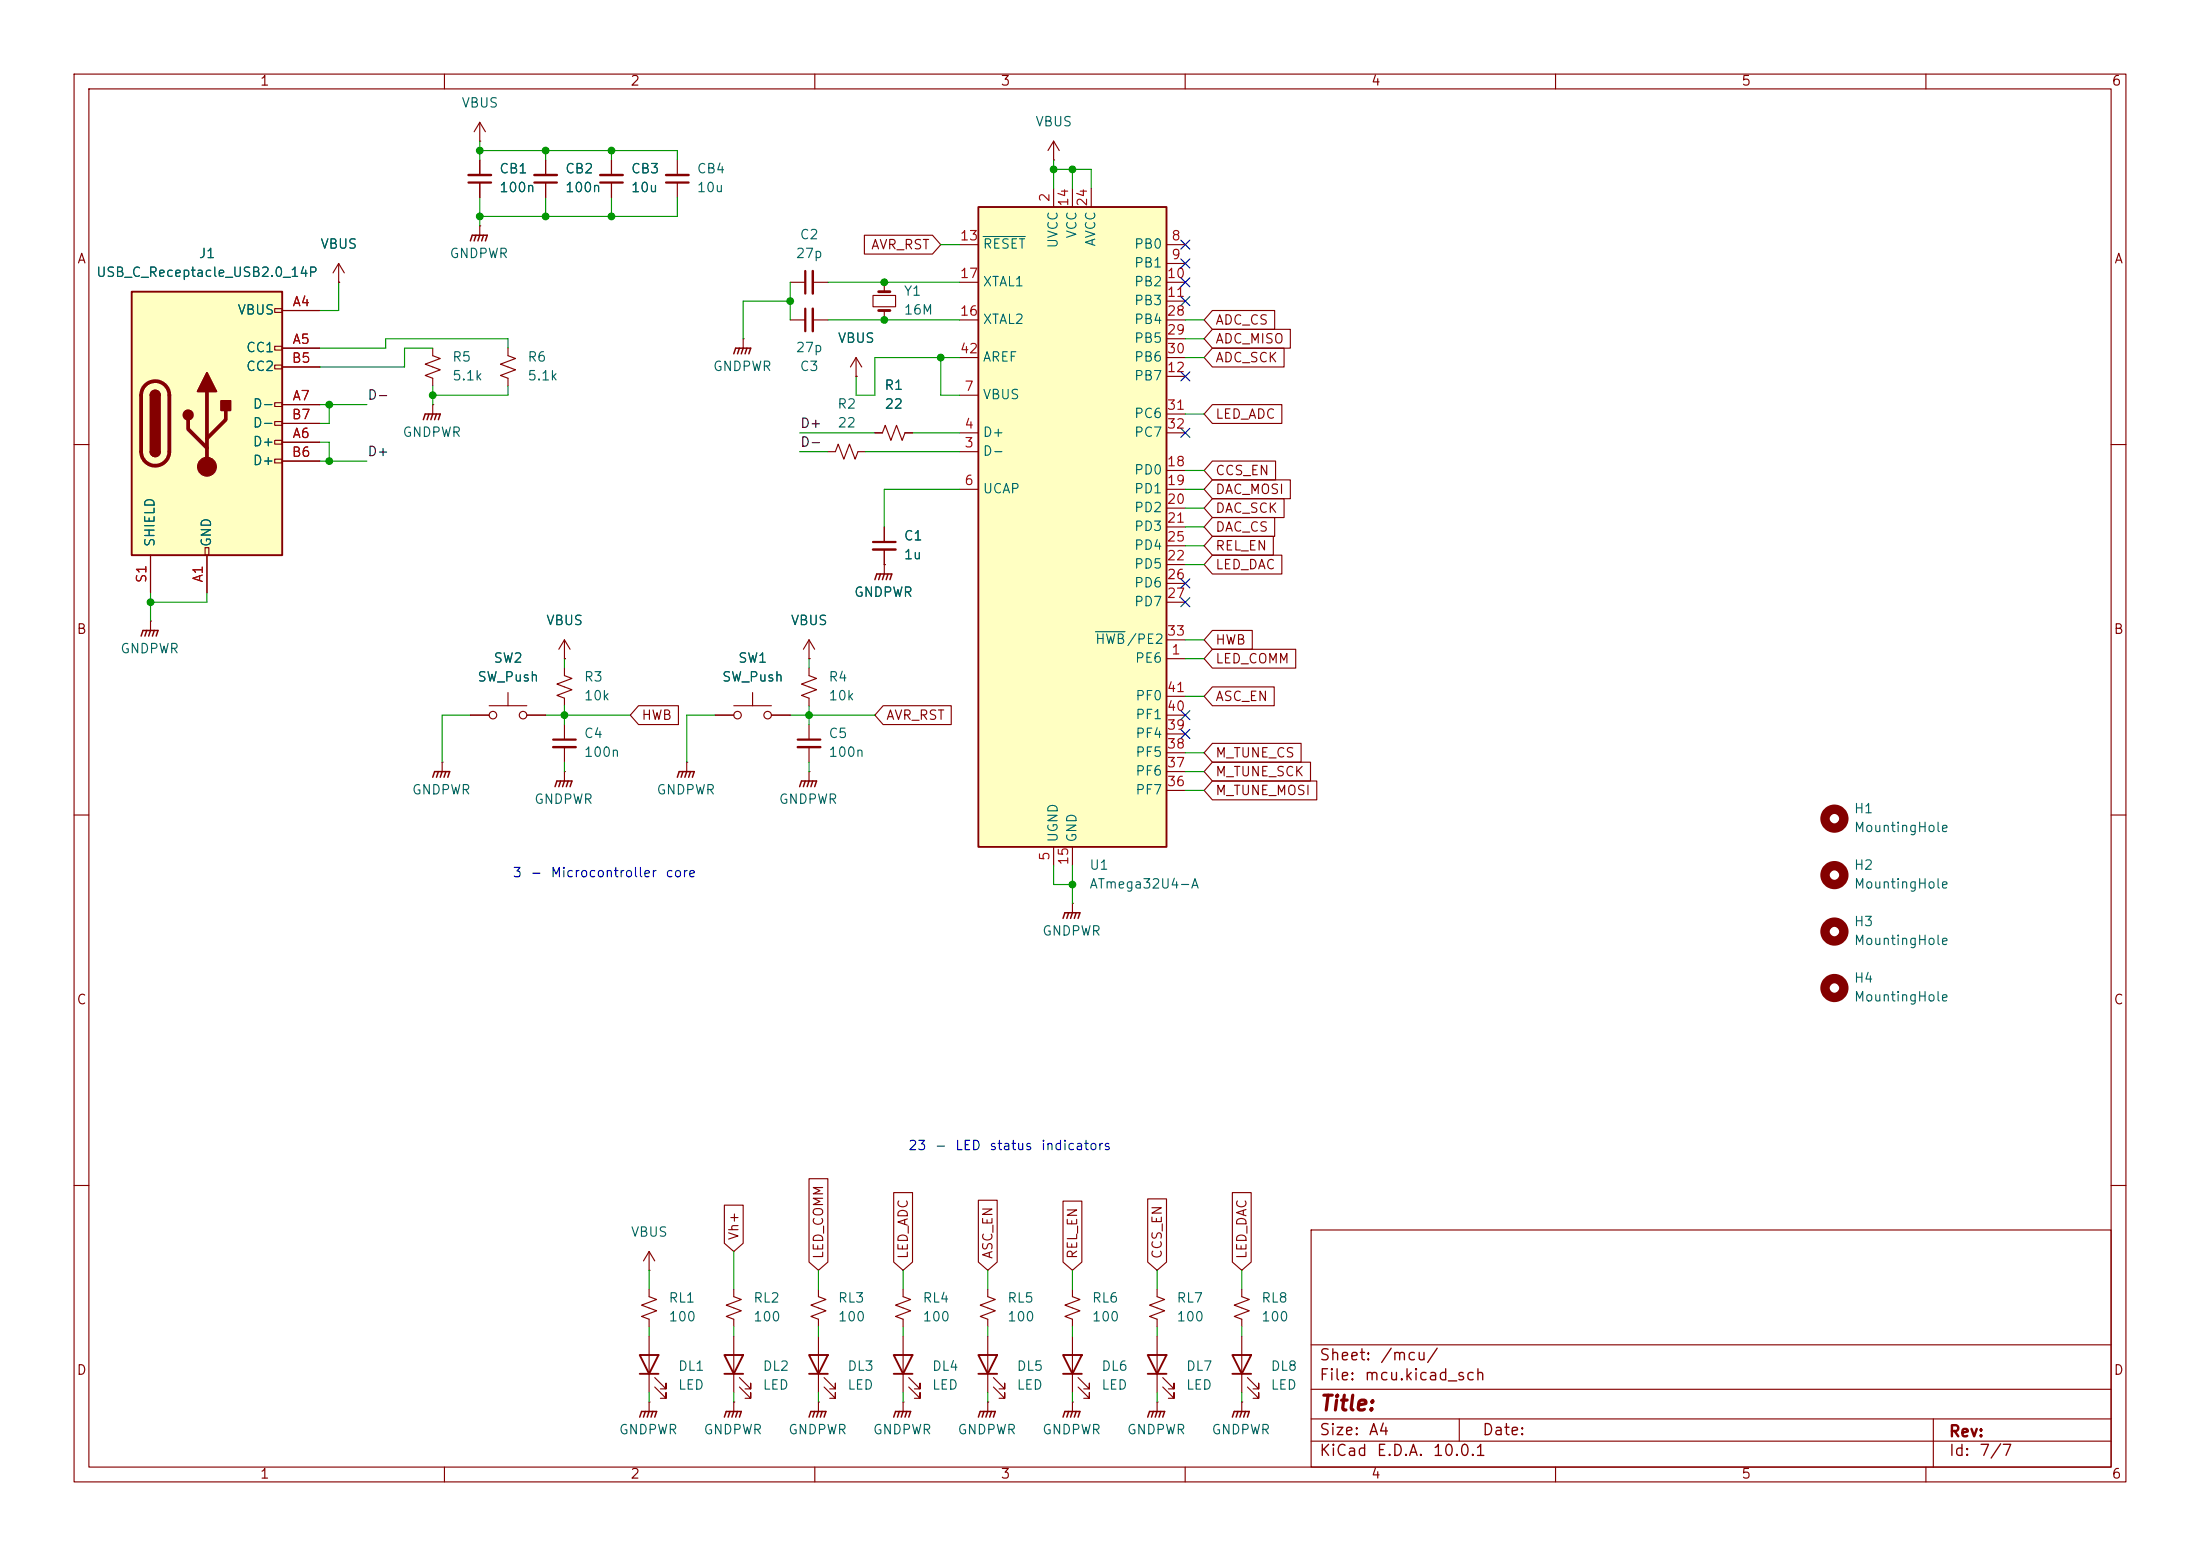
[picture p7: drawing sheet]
<svg xmlns="http://www.w3.org/2000/svg" width="297mm" height="210mm" viewBox="0 0 297 210" stroke-linecap="round" stroke-linejoin="round" font-family="sans-serif">
<g fill="none" stroke="#840000" stroke-width=".15">
<path d="M10 10h277v190h-277zM12 12h273v186h-273zM60 10v2M110 10v2M142.2 19.1l-.7 1.2M142.2 19.1l.8 1.2M142.2 19.1v2.5M160 10v2M210 10v2M260 10v2M45.7 38.1h.1M45.7 35.6l-.7 1.2"/>
<path d="M45.7 35.6l.8 1.2M45.7 35.6v2.5M73.7 21.6v2M73.7 24.6v2.1M82.5 21.6v2M82.5 24.6v2.1M91.4 21.6v2M91.4 24.6v2.1M142.2 21.6h.1M58.4 54.6h.1M58.4 47v1l1 .4-2 .7 2 .8-2 .8 1 .4v1M58.4 54.6v1.3"/>
<path d="M68.6 47v1l1 .4-2 .7 2 .8-2 .8 1 .4v1M10 60h2M119.4 76.2h.1M119.4 76.2v1.3M285 60h2M63.5 96.5h2.5M66 95.3h5.1M68.6 93.5v1.8M71.1 96.5h2.6M76.2 90.2v1l1 .4-2 .7 2 .8-2 .8 1 .3v1.1M76.2 88.9h.1M76.2 86.4v2.5"/>
<path d="M76.2 86.4l-.8 1.2M76.2 86.4l.8 1.2M96.5 96.5h2.6M99.1 95.3h5M101.6 93.5v1.8M104.1 96.5h2.6M109.2 90.2v1l1 .4-2 .7 2 .8-2 .8 1 .3v1.1M109.2 88.9h.1M109.2 86.4v2.5M109.2 86.4l-.7 1.2M109.2 86.4l.8 1.2M10 110h2"/>
<path d="M285 110h2M10 160h2M156.2 174v1l1 .4-2 .7 2 .8-2 .8 1 .4v1M167.6 174v1l1.1 .4-2.1 .7 2.1 .8-2.1 .8 1 .4v1M177 166h108v32h-108zM285 160h2M60 198v2M110 198v2M110.5 180.3v7.7M111.3 187.2l1.5 1.5v-.7v.7h-.8M111.3 185.9l1.5 1.6v-.8v.8h-.8M121.9 189.2h.1"/>
<path d="M121.9 189.2v1.3M133.3 180.3v7.7M134.1 187.2l1.5 1.5v-.7v.7h-.7M134.1 185.9l1.5 1.6v-.8v.8h-.7M156.2 180.3v7.7M157 187.2l1.5 1.5v-.7v.7h-.8M157 185.9l1.5 1.6v-.8v.8h-.8M160 198v2M167.6 189.2h.1M167.6 180.3v7.7M167.6 189.2v1.3M168.4 187.2l1.5 1.5v-.7v.7h-.7"/>
<path d="M168.4 185.9l1.5 1.6v-.8v.8h-.7M177 194.5h108M177 191.5h108M177 187.5h108M177 181.5h108M197 191.5v3M210 198v2M260 198v2M261 191.5v6.5"/>
<circle cx="66.5" cy="96.5" r=".51"/>
<circle cx="70.6" cy="96.5" r=".51"/>
<circle cx="99.6" cy="96.5" r=".51"/>
<circle cx="103.6" cy="96.5" r=".51"/>
</g>
<g fill="none" stroke="#840000" stroke-width=".2">
<path d="M57.1 56.6l.3-.7h2l-.2 .7M57.9 55.9l-.2 .7M58.4 55.9l-.2 .7M58.9 55.9l-.2 .7M118.1 78.2l.3-.7h2l-.3 .7M118.9 77.5l-.3 .7M119.4 77.5l-.3 .7M119.9 77.5l-.3 .7M120.6 191.3l.3-.8h2l-.2 .8M121.4 190.5l-.2 .8M121.9 190.5l-.2 .8M122.4 190.5l-.2 .8"/>
<path d="M166.4 191.3l.2-.8h2.1l-.3 .8M167.1 190.5l-.2 .8M167.6 190.5l-.2 .8M168.1 190.5l-.2 .8"/>
</g>
<path d="M72.1 24.6h3.1M81 24.6h3.1M89.9 24.6h3.1" fill="none" stroke="#840000" stroke-width=".3"/>
<path d="M72.1 23.6h3.1M81 23.6h3.1M89.9 23.6h3.1" fill="none" stroke="#840000" stroke-width=".33"/>
<g fill="none" stroke="#840000" stroke-width="1.3">
<circle cx="247.6" cy="110.5" r="1.27"/>
<circle cx="247.6" cy="118.1" r="1.27"/>
<circle cx="247.6" cy="125.7" r="1.27"/>
<circle cx="247.6" cy="133.3" r="1.27"/>
</g>
<path d="M109.2 182.9h2.6l-1.3 2.5zM109.2 185.4h2.6M132.1 182.9h2.5l-1.3 2.5zM132.1 185.4h2.5M154.9 182.9h2.6l-1.3 2.5zM154.9 185.4h2.6M166.4 182.9h2.5l-1.3 2.5zM166.4 185.4h2.5" fill="none" stroke="#840000" stroke-width=".25"/>
<path d="M17.8 39.4h20.3v35.5h-20.3z" fill="#ffffc2"/>
<g fill="none" stroke="#840000" stroke-width=".15">
<path d="M64.8 19.1h.1M64.8 16.5l-.8 1.3M64.8 16.5l.7 1.3M64.8 16.5v2.6M64.8 30.5h.1M64.8 21.6v2M64.8 24.6v2.1M64.8 30.5v1.3M106.7 38.1h2M109.7 38.1h2.1M117.9 39.9h3v1.5h-3zM119.4 38.1v1.3"/>
<path d="M37.1 41.7h1v.5h-1zM37.1 46.7h1v.5h-1zM37.1 49.3h1v.5h-1zM37.1 54.4h1v.5h-1zM37.1 56.9h1v.5h-1zM37.1 59.4h1v.5h-1zM38.1 41.9h5.1M38.1 47h5.1M38.1 59.7h5.1M38.1 54.6h5.1M38.1 49.5h5.1M38.1 57.2h5.1"/>
<path d="M100.3 45.7h.1M100.3 45.7v1.3M106.7 43.2h2M109.7 43.2h2.1M115.6 50.8h.1M115.6 48.3l-.8 1.2M115.6 48.3l.7 1.2M115.6 48.3v2.5M118.1 58.4h1l.4-1 .8 2 .7-2 .8 2 .4-1h1M119.4 41.9v1.3M20.3 74.9v5.1M27.7 73.9h.5v1h-.5z"/>
<path d="M27.9 74.9v5.1M37.1 62h1v.5h-1zM38.1 62.2h5.1M111.8 61h1l.4-1.1 .7 2.1 .8-2.1 .7 2.1 .4-1h1M20.3 83.8h.1M20.3 83.8v1.3M76.2 97.8v2M109.2 97.8v2M59.7 102.9h.1M59.7 102.9v1.2M76.2 104.1h.1M76.2 100.8v2.1"/>
<path d="M76.2 104.1v1.3M92.7 102.9h.1M92.7 102.9v1.2M109.2 104.1h.1M109.2 100.8v2.1M109.2 104.1v1.3M87.6 171.5h.1M87.6 174v1l1 .4-2 .7 2 .8-2 .8 1 .4v1M87.6 168.9l-.7 1.3M87.6 168.9l.8 1.3M87.6 168.9v2.6M99.1 174v1l1 .4-2.1 .7 2.1 .8-2.1 .8 1.1 .4v1"/>
<path d="M110.5 174v1l1 .4-2 .7 2 .8-2 .8 1 .4v1M121.9 174v1l1 .4-2 .7 2 .8-2 .8 1 .4v1M133.3 174v1l1.1 .4-2.1 .7 2.1 .8-2.1 .8 1 .4v1M144.8 174v1l1 .4-2 .7 2 .8-2 .8 1 .4v1M87.6 189.2h.1M87.6 180.3v7.7M87.6 189.2v1.3M88.4 187.2l1.5 1.5v-.7v.7h-.7M88.4 185.9l1.5 1.6v-.8v.8h-.7M99.1 189.2h.1M99.1 180.3v7.7M99.1 189.2v1.3"/>
<path d="M99.8 187.2l1.5 1.5v-.7v.7h-.7M99.8 185.9l1.5 1.6v-.8v.8h-.7M110.5 189.2h.1M110.5 189.2v1.3M121.9 180.3v7.7M122.7 187.2l1.5 1.5v-.7v.7h-.8M122.7 185.9l1.5 1.6v-.8v.8h-.8M133.3 189.2h.1M133.3 189.2v1.3M144.8 189.2h.1M144.8 180.3v7.7M144.8 189.2v1.3"/>
<path d="M145.5 187.2l1.6 1.5v-.7v.7h-.8M145.5 185.9l1.6 1.6v-.8v.8h-.8M156.2 189.2h.1M156.2 189.2v1.3"/>
</g>
<path d="M17.8 39.4h20.3v35.5h-20.3zM20.3 53.3a.64 .64 0 0 1 .7-.6 .64 .64 0 0 1 .6 .6M20.3 61a.64 .64 0 0 0 .7 .6 .64 .64 0 0 0 .6-.6M86.4 182.9h2.5l-1.3 2.5zM86.4 185.4h2.5M97.8 182.9h2.5l-1.2 2.5zM97.8 185.4h2.5M120.6 182.9h2.6l-1.3 2.5zM120.6 185.4h2.6M143.5 182.9h2.5l-1.2 2.5zM143.5 185.4h2.5" fill="none" stroke="#840000" stroke-width=".25"/>
<path d="M19.6 52a1.9 1.9 0 0 1 2.1-.4 1.9 1.9 0 0 1 1.2 1.7v7.7a1.91 1.91 0 0 1-1.9 1.9 1.91 1.91 0 0 1-2-1.9v-7.7a1.9 1.9 0 0 1 .6-1.3zM25.4 56.6v1.3l2.5 2.6M27.9 52.8v10.2M30.5 55.4v1.2l-2.6 2.6" fill="none" stroke="#840000" stroke-width=".51"/>
<g fill="#840000" stroke="#840000" stroke-width=".25">
<path d="M20.3 53.3h1.3v7.7h-1.3z"/>
<path d="M20.5 52.9a.64 .64 0 0 1 .7-.1 .64 .64 0 0 1 .4 .5h-1.3z"/>
<path d="M20.3 61h1.3a.64 .64 0 0 1-.6 .6 .64 .64 0 0 1-.7-.6z"/>
<path d="M27.9 50.3l1.3 2.5h-2.5z"/>
<path d="M29.8 54.1h1.3v1.3h-1.3z"/>
<circle cx="25.4" cy="56" r=".63"/>
</g>
<circle cx="27.9" cy="63" r="1.27" fill="#840000" stroke="#840000" stroke-width=".15"/>
<g fill="none" stroke="#840000" stroke-width=".2">
<path d="M63.5 32.5l.3-.7h2l-.3 .7M64.3 31.8l-.3 .7M64.8 31.8l-.3 .7M65.3 31.8l-.3 .7M99.1 47.8l.2-.8h2l-.2 .8M99.8 47l-.2 .8M100.3 47l-.2 .8M100.8 47l-.2 .8M19 85.9l.3-.8h2l-.2 .8M19.8 85.1l-.2 .8M20.3 85.1l-.2 .8M20.8 85.1l-.2 .8"/>
<path d="M58.4 104.9l.3-.8h2l-.2 .8M59.2 104.1l-.3 .8M59.7 104.1l-.3 .8M60.2 104.1l-.3 .8M74.9 106.2l.3-.8h2l-.2 .8M75.7 105.4l-.3 .8M76.2 105.4l-.3 .8M76.7 105.4l-.2 .8M91.4 104.9l.3-.8h2l-.2 .8M92.2 104.1l-.3 .8M92.7 104.1l-.2 .8M93.2 104.1l-.2 .8"/>
<path d="M107.9 106.2l.3-.8h2l-.2 .8M108.7 105.4l-.2 .8M109.2 105.4l-.2 .8M109.7 105.4l-.2 .8M86.4 191.3l.2-.8h2l-.2 .8M87.1 190.5l-.2 .8M87.6 190.5l-.2 .8M88.1 190.5l-.2 .8M97.8 191.3l.2-.8h2.1l-.3 .8M98.6 190.5l-.3 .8M99.1 190.5l-.3 .8M99.6 190.5l-.3 .8"/>
<path d="M109.2 191.3l.3-.8h2l-.2 .8M110 190.5l-.3 .8M110.5 190.5l-.3 .8M111 190.5l-.3 .8M132.1 191.3l.2-.8h2.1l-.3 .8M132.8 190.5l-.2 .8M133.3 190.5l-.2 .8M133.9 190.5l-.3 .8M143.5 191.3l.3-.8h2l-.3 .8M144.3 190.5l-.3 .8M144.8 190.5l-.3 .8M145.3 190.5l-.3 .8"/>
<path d="M154.9 191.3l.3-.8h2l-.2 .8M155.7 190.5l-.3 .8M156.2 190.5l-.2 .8M156.7 190.5l-.2 .8"/>
</g>
<path d="M63.2 24.6h3.1M108.7 36.6v3M108.7 41.7v3M74.7 99.8h3M107.7 99.8h3" fill="none" stroke="#840000" stroke-width=".3"/>
<path d="M63.2 23.6h3.1M109.7 36.6v3M109.7 41.7v3M74.7 100.8h3M107.7 100.8h3" fill="none" stroke="#840000" stroke-width=".33"/>
<path d="M118.6 39.4h1.5M118.6 41.9h1.5" fill="none" stroke="#840000" stroke-width=".38"/>
<path d="M132.1 27.9h25.4v86.4h-25.4z" fill="#ffffc2"/>
<path d="M132.1 27.9h25.4v86.4h-25.4z" fill="none" stroke="#840000" stroke-width=".25"/>
<g fill="none" stroke="#840000" stroke-width=".15">
<path d="M45.7 38.1h.1M64.8 21.6v2M64.8 24.6v2.1M73.7 21.6v2M73.7 24.6v2.1M82.5 21.6v2M82.5 24.6v2.1M116.7 31.7h9.2l1.1 1.3-1.1 1.3h-9.2zM129.5 33h2.6M129.5 38.1h2.6M142.2 25.4v2.5M144.8 25.4v2.5"/>
<path d="M147.3 25.4v2.5M157.5 33h2.5M157.5 35.6h2.5M157.5 38.1h2.5M38.1 41.9h5.1M38.1 47h5.1M38.1 59.7h5.1M38.1 54.6h5.1M38.1 49.5h5.1M38.1 57.2h5.1M115.6 50.8h.1M118.1 58.4h1"/>
<path d="M122.2 58.4h1M129.5 58.4h2.6M129.5 53.3h2.6M129.5 43.2h2.6M129.5 48.3h2.6M157.5 58.4h2.5M157.5 40.6h2.5M157.5 50.8h2.5M157.5 43.2h2.5M157.5 45.7h2.5M157.5 48.3h2.5M157.5 55.9h2.5"/>
<path d="M163.7 44.4h10.5v2.6h-10.5l-1.1-1.3zM163.7 54.6h9.3v2.6h-9.3l-1.1-1.3zM163.7 41.9h8.4v2.6h-8.4l-1.1-1.3zM163.7 47h9.7v2.5h-9.7l-1.1-1.2zM20.3 74.9v5.1M27.9 74.9v5.1M38.1 62.2h5.1M119.4 76.2h.1M119.4 71.1v2.1M119.4 74.2v2M129.5 61h2.6M129.5 66h2.6"/>
<path d="M157.5 66h2.5M157.5 63.5h2.5M157.5 68.6h2.5M157.5 71.1h2.5M157.5 76.2h2.5M157.5 73.7h2.5M157.5 78.7h2.5M163.7 72.4h8.2v2.5h-8.2l-1.1-1.2zM163.7 64.8h10.5v2.5h-10.5l-1.1-1.3zM163.7 67.3h9.7v2.6h-9.7l-1.1-1.3zM163.7 69.8h8.4v2.6h-8.4l-1.1-1.3zM163.7 62.2h8.5v2.6h-8.5l-1.1-1.3z"/>
<path d="M163.7 74.9h9.3v2.6h-9.3l-1.1-1.3zM63.5 96.5h2.5M71.1 96.5h2.6M76.2 88.9h.1M86.2 95.2h5.4v2.6h-5.4l-1.1-1.3zM96.5 96.5h2.6M104.1 96.5h2.6M109.2 88.9h.1M119.2 95.2h9.2v2.6h-9.2l-1.1-1.3zM157.5 88.9h2.5M157.5 81.3h2.5M157.5 86.4h2.5"/>
<path d="M157.5 99.1h2.5M157.5 96.5h2.5M157.5 94h2.5M163.7 87.6h11.2v2.6h-11.2l-1.1-1.3zM163.7 92.7h8.3v2.6h-8.3l-1.1-1.3zM163.7 85.1h5.4v2.5h-5.4l-1.1-1.2zM142.2 114.3v2.5M144.8 114.3v2.5M157.5 106.7h2.5M157.5 104.1h2.5M157.5 101.6h2.5M163.7 105.4h14.1v2.6h-14.1l-1.1-1.3z"/>
<path d="M163.7 102.9h13.2v2.5h-13.2l-1.1-1.3zM163.7 100.3h11.9v2.6h-11.9l-1.1-1.3zM144.8 121.9h.1M144.8 121.9v1.3M109.2 159.1h2.6v11.2l-1.3 1.2-1.3-1.2zM97.8 162.7h2.5v5.1l-1.2 1.1-1.3-1.1zM120.6 161h2.6v9.3l-1.3 1.2-1.3-1.2zM132.1 162h2.5v8.3l-1.3 1.2-1.2-1.2zM143.5 162.1h2.6v8.2l-1.3 1.2-1.3-1.2zM154.9 161.8h2.6v8.5l-1.3 1.2-1.3-1.2zM166.4 161h2.5v9.3l-1.3 1.2-1.2-1.2z"/>
</g>
<path d="M132.7 31.9h5.7M147.9 85.3h4" fill="none" stroke="#006464" stroke-width=".15"/>
<path d="M117.9 73.2h3" fill="none" stroke="#840000" stroke-width=".3"/>
<path d="M117.9 74.2h3" fill="none" stroke="#840000" stroke-width=".33"/>
<path d="M143.5 124l.3-.8h2l-.3 .8M144.3 123.2l-.3 .8M144.8 123.2l-.3 .8M145.3 123.2l-.3 .8" fill="none" stroke="#840000" stroke-width=".2"/>
<g fill="none" stroke="#009600" stroke-width=".15">
<path d="M64.8 19.1v2.5M45.7 38.1v3.8h-2.5M64.8 26.7v3.8M64.8 20.3h26.6v1.3M73.7 20.3v1.3M73.7 26.7v2.5M82.5 20.3v1.3M82.5 26.7v2.5M91.4 26.7v2.5h-26.6M106.7 38.1v5.1M111.8 38.1h17.7M127 33h2.5"/>
<path d="M142.2 22.9h5.1v2.5M142.2 21.6v3.8M144.8 22.9v2.5M43.2 54.6h6.3M43.2 59.7h1.2v2.5M43.2 47h8.9v-1.3h16.5v1.3M44.4 54.6v2.6h-1.2M58.4 47h-3.8v2.5h-11.4M58.4 52.1v2.5M68.6 52.1v1.2h-10.2M106.7 40.6h-6.4v5.1M107.9 58.4h10.2"/>
<path d="M111.8 43.2h17.7M123.2 58.4h6.3M127 48.3v5h2.5M129.5 48.3h-11.4v5h-2.5v-2.5M160 45.7h2.6M160 48.3h2.6M160 43.2h2.6M160 55.9h2.6M43.2 62.2h6.3M107.9 61h3.9M116.8 61h12.7M129.5 66h-10.1v5.1"/>
<path d="M160 71.1h2.6M160 76.2h2.6M160 73.7h2.6M160 63.5h2.6M160 68.6h2.6M160 66h2.6M20.3 80v3.8M27.9 80v1.3h-7.6M63.5 96.5h-3.8v6.4M73.7 96.5h11.4M76.2 88.9v1.3M76.2 95.3v2.5"/>
<path d="M96.5 96.5h-3.8v6.4M106.7 96.5h11.4M109.2 88.9v1.3M109.2 95.3v2.5M160 88.9h2.6M160 94h2.6M160 86.4h2.6M76.2 102.9v1.2M109.2 102.9v1.2M142.2 116.8v2.6h2.6M144.8 116.8v5.1M160 101.6h2.6"/>
<path d="M160 104.1h2.6M160 106.7h2.6M87.6 171.5v2.5M87.6 179.1v1.2M99.1 168.9v5.1M99.1 179.1v1.2M110.5 171.5v2.5M110.5 179.1v1.2M121.9 171.5v2.5M121.9 179.1v1.2M133.3 171.5v2.5M133.3 179.1v1.2"/>
<path d="M144.8 171.5v2.5M144.8 179.1v1.2M156.2 171.5v2.5M156.2 179.1v1.2M167.6 171.5v2.5M167.6 179.1v1.2M87.6 188v1.2M99.1 188v1.2M110.5 188v1.2M121.9 188v1.2M133.3 188v1.2M144.8 188v1.2"/>
<path d="M156.2 188v1.2M167.6 188v1.2"/>
</g>
<g fill="none" stroke="#000084" stroke-width=".15">
<path d="M159.4 32.4l1.2 1.2M159.4 37.5l1.2 1.2M159.4 35l1.2 1.2M160.6 32.4l-1.2 1.2M160.6 37.5l-1.2 1.2M160.6 35l-1.2 1.2M159.4 40l1.2 1.2M159.4 57.8l1.2 1.2M159.4 50.2l1.2 1.2M160.6 40l-1.2 1.2M160.6 57.8l-1.2 1.2M160.6 50.2l-1.2 1.2"/>
<path d="M159.4 78.1l1.2 1.2M160.6 78.1l-1.2 1.2M159.4 95.9l1.2 1.2M159.4 80.7l1.2 1.2M159.4 98.5l1.2 1.2M160.6 95.9l-1.2 1.2M160.6 80.7l-1.2 1.2M160.6 98.5l-1.2 1.2"/>
</g>
<g fill="#009600" stroke="#009600" stroke-width=".14">
<circle cx="142.2" cy="22.9" r=".46"/>
<circle cx="144.8" cy="22.9" r=".46"/>
<circle cx="109.2" cy="96.5" r=".46"/>
<circle cx="76.2" cy="96.5" r=".46"/>
<circle cx="64.8" cy="29.2" r=".46"/>
<circle cx="73.7" cy="29.2" r=".46"/>
<circle cx="82.5" cy="29.2" r=".46"/>
<circle cx="82.5" cy="20.3" r=".46"/>
<circle cx="64.8" cy="20.3" r=".46"/>
<circle cx="73.7" cy="20.3" r=".46"/>
<circle cx="44.4" cy="54.6" r=".46"/>
<circle cx="58.4" cy="53.3" r=".46"/>
<circle cx="20.3" cy="81.3" r=".46"/>
<circle cx="44.4" cy="62.2" r=".46"/>
<circle cx="144.8" cy="119.4" r=".46"/>
<circle cx="127" cy="48.3" r=".46"/>
<circle cx="119.4" cy="43.2" r=".46"/>
<circle cx="106.7" cy="40.6" r=".46"/>
<circle cx="119.4" cy="38.1" r=".46"/>
</g>
<text font-size="2" fill="#840000" x="178" y="190.9">Title:</text>
<g font-size="1.5" fill="#840000">
<text x="178" y="184">Sheet:</text>
<text x="186.2" y="184">/mcu/</text>
<text x="178" y="186.7">File:</text>
<text x="184.1" y="186.7">mcu.kicad_sch</text>
<text x="178" y="196.9">KiCad</text>
<text x="178" y="194.1">Size:</text>
<text x="184.7" y="194.1">A4</text>
<text x="185.7" y="196.9">E.D.A.</text>
<text x="193.3" y="196.9">10.0.1</text>
<text x="200" y="194.1">Date:</text>
<text x="263" y="194.3">Rev:</text>
<text x="263" y="196.9">Id:</text>
<text x="267.1" y="196.9">7/7</text>
</g>
<g font-size="1.3" fill="#840000">
<text x="35" y="11.9">1</text>
<text x="85" y="11.9">2</text>
<text x="135" y="11.9">3</text>
<text x="185" y="11.9">4</text>
<text x="235" y="11.9">5</text>
<text x="285" y="11.9">6</text>
<text x="10.3" y="35.9">A</text>
<text x="117.5" y="34">AVR_RST</text>
<text x="285.3" y="35.9">A</text>
<text x="164" y="46.7">ADC_MISO</text>
<text x="164" y="44.1">ADC_CS</text>
<text x="164" y="49.2">ADC_SCK</text>
<text x="164" y="56.8">LED_ADC</text>
<text x="164" y="64.5">CCS_EN</text>
<text x="164" y="67">DAC_MOSI</text>
<text x="164" y="69.5">DAC_SCK</text>
<text x="164" y="74.6">REL_EN</text>
<text x="164" y="72.1">DAC_CS</text>
<text x="164" y="77.2">LED_DAC</text>
<text x="10.3" y="85.9">B</text>
<text x="164" y="89.9">LED_COMM</text>
<text x="164" y="87.3">HWB</text>
<text x="285.3" y="85.9">B</text>
<text x="164" y="94.9">ASC_EN</text>
<text x="86.5" y="97.5">HWB</text>
<text x="119.5" y="97.5">AVR_RST</text>
<text x="164" y="107.6">M_TUNE_MOSI</text>
<text x="164" y="105.1">M_TUNE_SCK</text>
<text x="164" y="102.6">M_TUNE_CS</text>
<text x="10.3" y="135.9">C</text>
<text x="285.3" y="135.9">C</text>
<text x="100" y="167.5" transform="rotate(-90 100 167.5)">Vh+</text>
<text x="111.4" y="170" transform="rotate(-90 111.4 170)">LED_COMM</text>
<text x="122.9" y="170" transform="rotate(-90 122.9 170)">LED_ADC</text>
<text x="134.3" y="170" transform="rotate(-90 134.3 170)">ASC_EN</text>
<text x="145.7" y="170" transform="rotate(-90 145.7 170)">REL_EN</text>
<text x="157.2" y="170" transform="rotate(-90 157.2 170)">CCS_EN</text>
<text x="168.6" y="170" transform="rotate(-90 168.6 170)">LED_DAC</text>
<text x="10.3" y="185.9">D</text>
<text x="285.3" y="185.9">D</text>
<text x="35" y="199.9">1</text>
<text x="85" y="199.9">2</text>
<text x="135" y="199.9">3</text>
<text x="185" y="199.9">4</text>
<text x="235" y="199.9">5</text>
<text x="285" y="199.9">6</text>
</g>
<g font-size="1.3" fill="#006464">
<text x="62.2" y="14.8">VBUS</text>
<text x="139.7" y="17.4">VBUS</text>
<text x="67.3" y="23.7">CB1</text>
<text x="76.2" y="23.7">CB2</text>
<text x="85.1" y="23.7">CB3</text>
<text x="94" y="23.7">CB4</text>
<text x="67.3" y="26.3">100n</text>
<text x="76.2" y="26.3">100n</text>
<text x="85.1" y="26.3">10u</text>
<text x="94" y="26.3">10u</text>
<text x="26.7" y="35.2">J1</text>
<text x="43.2" y="33.9">VBUS</text>
<text x="60.6" y="35.2">GNDPWR</text>
<text x="107.3" y="35.2">27p</text>
<text x="107.9" y="32.6">C2</text>
<text x="132.6" y="33.9">RESET</text>
<text x="143.1" y="33.6" transform="rotate(-90 143.1 33.6)">UVCC</text>
<text x="145.6" y="32.3" transform="rotate(-90 145.6 32.3)">VCC</text>
<text x="148.2" y="33.4" transform="rotate(-90 148.2 33.4)">AVCC</text>
<text x="153" y="33.9">PB0</text>
<text x="12.9" y="37.7">USB_C_Receptacle_USB2.0_14P</text>
<text x="121.9" y="40.2">Y1</text>
<text x="132.6" y="39">XTAL1</text>
<text x="153" y="36.4">PB1</text>
<text x="153" y="39">PB2</text>
<text x="153" y="41.5">PB3</text>
<text x="32" y="42.8">VBUS</text>
<text x="33.1" y="47.9">CC1</text>
<text x="107.3" y="47.9">27p</text>
<text x="113" y="46.6">VBUS</text>
<text x="121.9" y="42.8">16M</text>
<text x="132.6" y="44">XTAL2</text>
<text x="153" y="44">PB4</text>
<text x="153" y="46.6">PB5</text>
<text x="33.1" y="50.4">CC2</text>
<text x="61" y="49.1">R5</text>
<text x="61" y="51.7">5.1k</text>
<text x="71.1" y="49.1">R6</text>
<text x="71.1" y="51.7">5.1k</text>
<text x="96.2" y="50.4">GNDPWR</text>
<text x="107.9" y="50.4">C3</text>
<text x="119.3" y="52.9">R1</text>
<text x="132.6" y="49.1">AREF</text>
<text x="153" y="51.7">PB7</text>
<text x="153" y="49.1">PB6</text>
<text x="34" y="55.5">D-</text>
<text x="34" y="58">D-</text>
<text x="54.3" y="59.3">GNDPWR</text>
<text x="113" y="55.5">R2</text>
<text x="113" y="58">22</text>
<text x="119.3" y="55.5">22</text>
<text x="132.6" y="59.3">D+</text>
<text x="132.6" y="54.2">VBUS</text>
<text x="153" y="56.7">PC6</text>
<text x="153" y="59.3">PC7</text>
<text x="34" y="60.6">D+</text>
<text x="34" y="63.1">D+</text>
<text x="132.6" y="61.8">D-</text>
<text x="153" y="64.4">PD0</text>
<text x="132.6" y="66.9">UCAP</text>
<text x="153" y="66.9">PD1</text>
<text x="153" y="69.4">PD2</text>
<text x="153" y="72">PD3</text>
<text x="21.2" y="73.9" transform="rotate(-90 21.2 73.9)">SHIELD</text>
<text x="28.8" y="73.9" transform="rotate(-90 28.8 73.9)">GND</text>
<text x="121.9" y="73.3">C1</text>
<text x="121.9" y="75.8">1u</text>
<text x="153" y="77.1">PD5</text>
<text x="153" y="74.5">PD4</text>
<text x="115.2" y="80.9">GNDPWR</text>
<text x="153" y="79.6">PD6</text>
<text x="153" y="82.1">PD7</text>
<text x="16.2" y="88.5">GNDPWR</text>
<text x="66.5" y="89.8">SW2</text>
<text x="73.6" y="84.7">VBUS</text>
<text x="99.6" y="89.8">SW1</text>
<text x="106.7" y="84.7">VBUS</text>
<text x="147.8" y="87.2">HWB/PE2</text>
<text x="153.1" y="89.8">PE6</text>
<text x="64.4" y="92.3">SW_Push</text>
<text x="78.7" y="92.3">R3</text>
<text x="78.7" y="94.8">10k</text>
<text x="97.4" y="92.3">SW_Push</text>
<text x="111.8" y="92.3">R4</text>
<text x="111.8" y="94.8">10k</text>
<text x="153.2" y="94.8">PF0</text>
<text x="78.7" y="99.9">C4</text>
<text x="111.8" y="99.9">C5</text>
<text x="153.2" y="99.9">PF4</text>
<text x="153.2" y="97.4">PF1</text>
<text x="55.5" y="107.5">GNDPWR</text>
<text x="78.7" y="102.5">100n</text>
<text x="88.6" y="107.5">GNDPWR</text>
<text x="111.8" y="102.5">100n</text>
<text x="153.2" y="107.5">PF7</text>
<text x="153.2" y="105">PF6</text>
<text x="153.2" y="102.5">PF5</text>
<text x="72" y="108.8">GNDPWR</text>
<text x="105.1" y="108.8">GNDPWR</text>
<text x="143.1" y="113.8" transform="rotate(-90 143.1 113.8)">UGND</text>
<text x="145.6" y="113.8" transform="rotate(-90 145.6 113.8)">GND</text>
<text x="250.2" y="110.1">H1</text>
<text x="250.2" y="112.6">MountingHole</text>
<text x="147" y="117.7">U1</text>
<text x="250.2" y="117.7">H2</text>
<text x="147" y="120.2">ATmega32U4-A</text>
<text x="250.2" y="120.2">MountingHole</text>
<text x="250.2" y="125.3">H3</text>
<text x="140.6" y="126.6">GNDPWR</text>
<text x="250.2" y="127.9">MountingHole</text>
<text x="250.2" y="132.9">H4</text>
<text x="250.2" y="135.5">MountingHole</text>
<text x="85.1" y="167.2">VBUS</text>
<text x="90.2" y="178.7">100</text>
<text x="90.2" y="176.1">RL1</text>
<text x="101.6" y="178.7">100</text>
<text x="101.6" y="176.1">RL2</text>
<text x="113" y="178.7">100</text>
<text x="113" y="176.1">RL3</text>
<text x="124.5" y="178.7">100</text>
<text x="124.5" y="176.1">RL4</text>
<text x="135.9" y="178.7">100</text>
<text x="135.9" y="176.1">RL5</text>
<text x="147.3" y="178.7">100</text>
<text x="147.3" y="176.1">RL6</text>
<text x="158.8" y="178.7">100</text>
<text x="158.8" y="176.1">RL7</text>
<text x="170.2" y="178.7">100</text>
<text x="170.2" y="176.1">RL8</text>
<text x="91.4" y="185.3">DL1</text>
<text x="102.9" y="185.3">DL2</text>
<text x="114.3" y="185.3">DL3</text>
<text x="125.7" y="185.3">DL4</text>
<text x="137.2" y="185.3">DL5</text>
<text x="148.6" y="185.3">DL6</text>
<text x="160" y="185.3">DL7</text>
<text x="171.5" y="185.3">DL8</text>
<text x="91.4" y="187.9">LED</text>
<text x="102.9" y="187.9">LED</text>
<text x="114.3" y="187.9">LED</text>
<text x="125.7" y="187.9">LED</text>
<text x="137.2" y="187.9">LED</text>
<text x="148.6" y="187.9">LED</text>
<text x="160" y="187.9">LED</text>
<text x="171.5" y="187.9">LED</text>
<text x="83.5" y="193.9">GNDPWR</text>
<text x="94.9" y="193.9">GNDPWR</text>
<text x="106.3" y="193.9">GNDPWR</text>
<text x="117.8" y="193.9">GNDPWR</text>
<text x="129.2" y="193.9">GNDPWR</text>
<text x="140.6" y="193.9">GNDPWR</text>
<text x="152.1" y="193.9">GNDPWR</text>
<text x="163.5" y="193.9">GNDPWR</text>
</g>
<g font-size="1.3" fill="#a90000">
<text x="142" y="27.4" transform="rotate(-90 142 27.4)">2</text>
<text x="144.5" y="28" transform="rotate(-90 144.5 28)">14</text>
<text x="147.1" y="28" transform="rotate(-90 147.1 28)">24</text>
<text x="129.5" y="32.8">13</text>
<text x="158" y="32.8">8</text>
<text x="158" y="35.3">9</text>
<text x="39.4" y="41.7">A4</text>
<text x="129.5" y="37.8">17</text>
<text x="157.4" y="37.8">10</text>
<text x="157.4" y="40.4">11</text>
<text x="39.4" y="46.7">A5</text>
<text x="129.5" y="42.9">16</text>
<text x="157.4" y="42.9">28</text>
<text x="157.4" y="45.5">29</text>
<text x="39.3" y="49.3">B5</text>
<text x="129.5" y="48">42</text>
<text x="130.1" y="53.1">7</text>
<text x="157.4" y="50.5">12</text>
<text x="157.4" y="48">30</text>
<text x="39.3" y="56.9">B7</text>
<text x="39.4" y="59.4">A6</text>
<text x="39.4" y="54.4">A7</text>
<text x="130.1" y="58.2">4</text>
<text x="157.4" y="55.6">31</text>
<text x="157.4" y="58.2">32</text>
<text x="39.3" y="62">B6</text>
<text x="130.1" y="60.7">3</text>
<text x="130.1" y="65.8">6</text>
<text x="157.4" y="63.2">18</text>
<text x="157.4" y="65.8">19</text>
<text x="157.4" y="68.3">20</text>
<text x="157.4" y="70.9">21</text>
<text x="157.4" y="75.9">22</text>
<text x="157.4" y="73.4">25</text>
<text x="20.1" y="78.8" transform="rotate(-90 20.1 78.8)">S1</text>
<text x="27.7" y="78.7" transform="rotate(-90 27.7 78.7)">A1</text>
<text x="157.4" y="78.5">26</text>
<text x="157.4" y="81">27</text>
<text x="157.4" y="86.1">33</text>
<text x="158" y="88.6">1</text>
<text x="157.4" y="93.7">41</text>
<text x="157.4" y="101.3">38</text>
<text x="157.4" y="98.8">39</text>
<text x="157.4" y="96.3">40</text>
<text x="157.4" y="106.4">36</text>
<text x="157.4" y="103.9">37</text>
<text x="142" y="116.3" transform="rotate(-90 142 116.3)">5</text>
<text x="144.5" y="116.9" transform="rotate(-90 144.5 116.9)">15</text>
</g>
<g font-size="1.3" fill="#0f0f0f">
<text x="49.5" y="54.3">D-</text>
<text x="107.9" y="58.1">D+</text>
<text x="49.5" y="61.9">D+</text>
<text x="107.9" y="60.6">D-</text>
</g>
<g font-size="1.3" fill="#0000c2">
<text x="69.1" y="118.7">3</text>
<text x="71.5" y="118.7">-</text>
<text x="74.2" y="118.7">Microcontroller</text>
<text x="89.7" y="118.7">core</text>
<text x="122.5" y="155.6">23</text>
<text x="126.1" y="155.6">-</text>
<text x="128.8" y="155.6">LED</text>
<text x="133.5" y="155.6">status</text>
<text x="140.4" y="155.6">indicators</text>
</g>
</svg>
